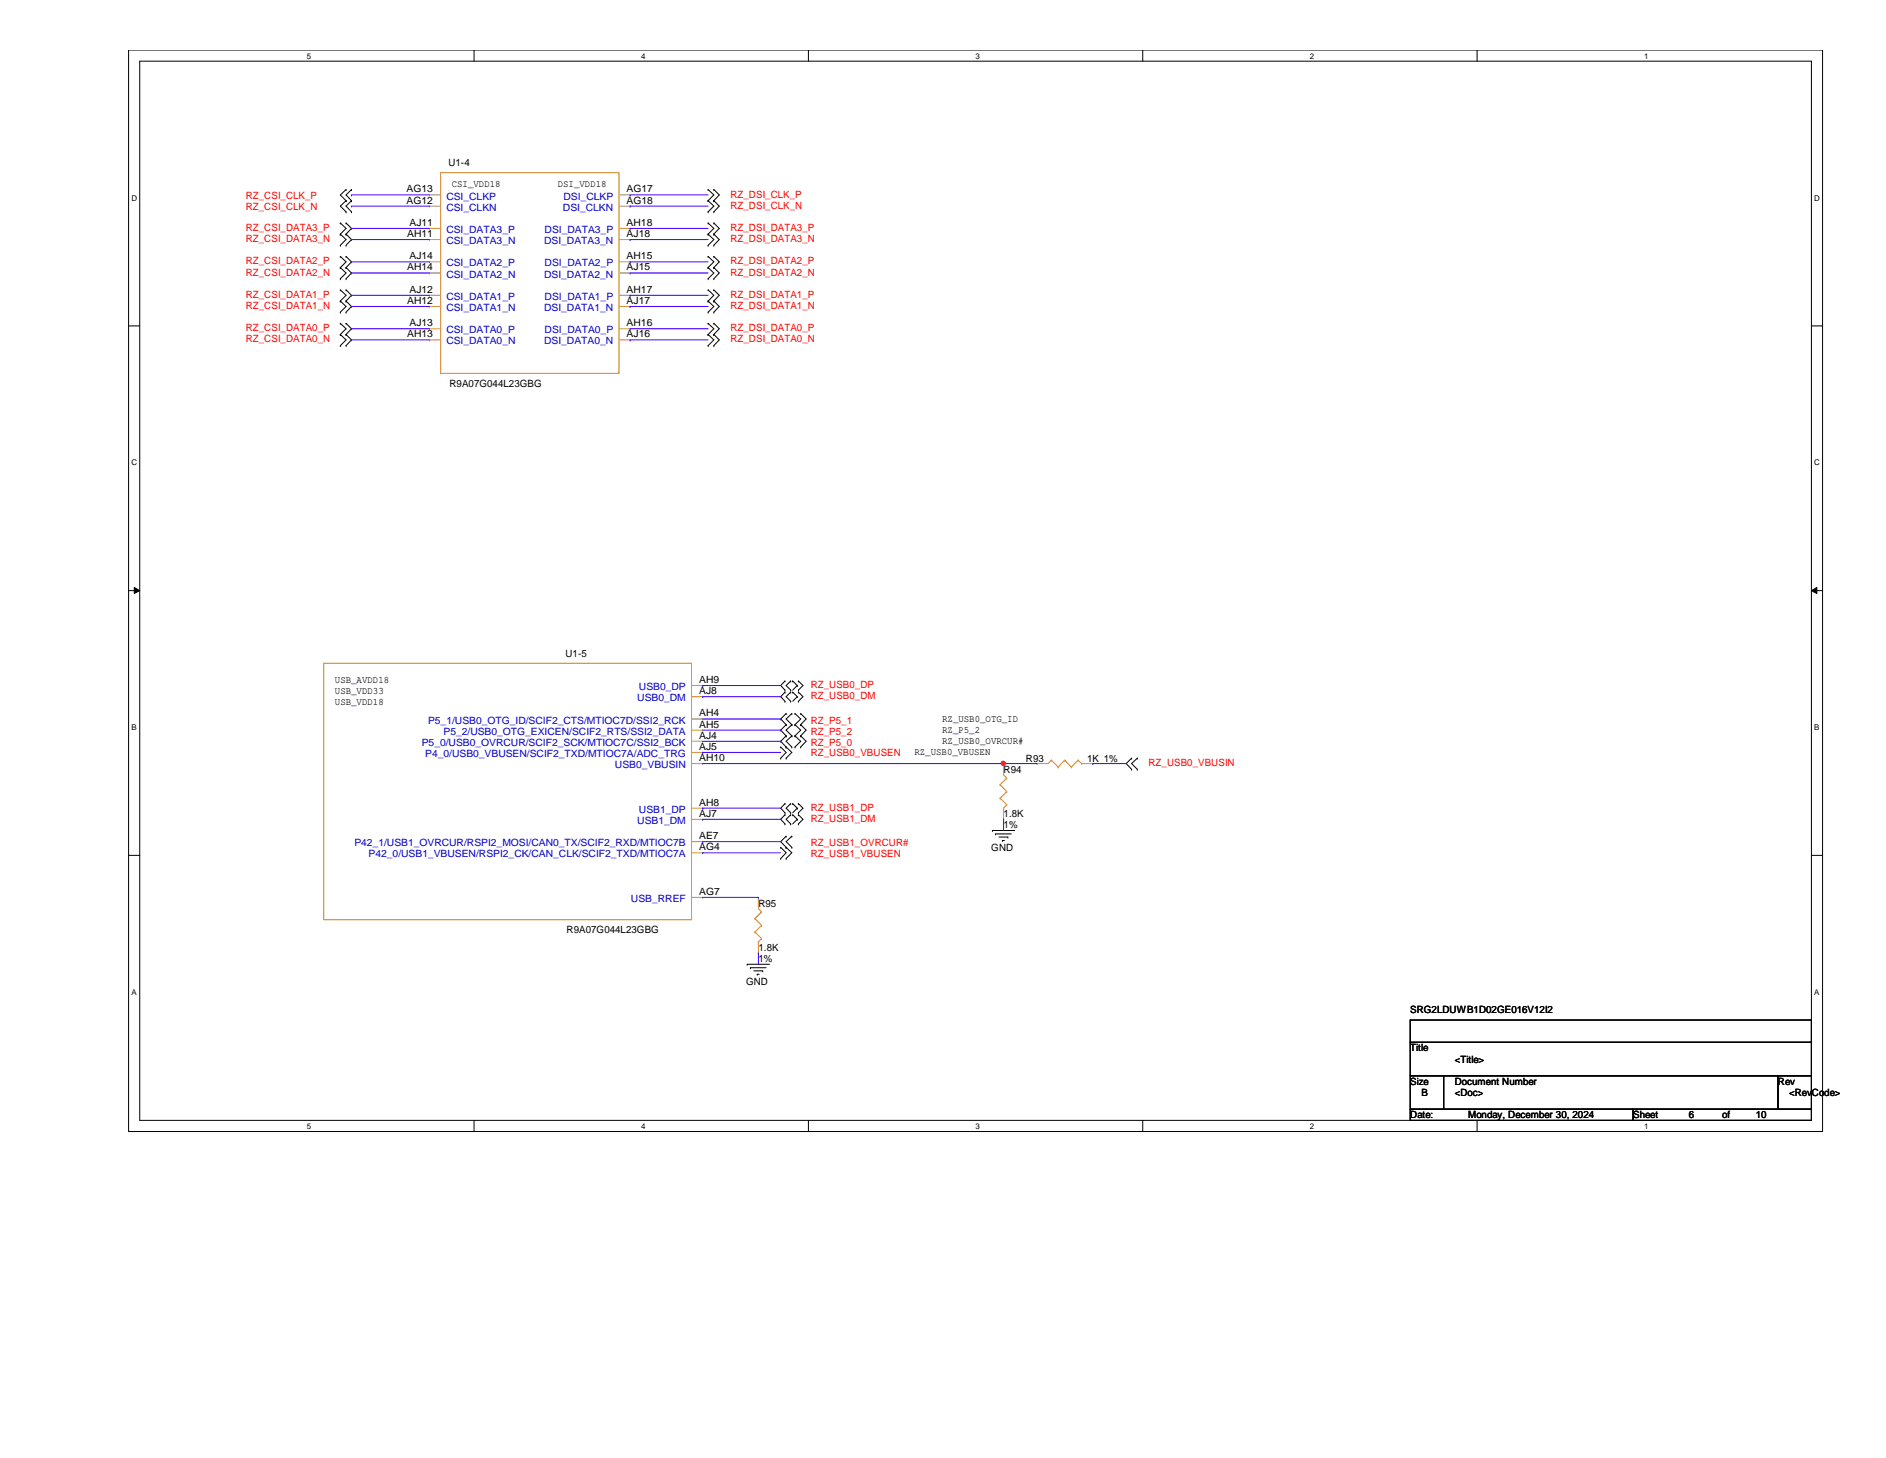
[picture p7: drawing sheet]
<svg xmlns="http://www.w3.org/2000/svg" width="279mm" height="216mm" viewBox="0 0 279 216" stroke-linecap="round" stroke-linejoin="round" font-family="sans-serif">
<path d="M19.1 7.4h250.9v160.2h-250.9zM20.7 9.1h247.7v156.8h-247.7z" fill="none" stroke="#000" stroke-width=".15"/>
<g fill="#fff">
<path d="M45.5 7.6h.6v1.3h-.6z"/>
<path d="M45.5 166.1h.6v1.3h-.6z"/>
</g>
<path d="M70.2 7.4v1.7M70.2 165.9v1.7" fill="none" stroke="#000" stroke-width=".15"/>
<g fill="#fff">
<path d="M95 7.6h.6v1.3h-.6z"/>
<path d="M95 166.1h.6v1.3h-.6z"/>
</g>
<path d="M119.8 7.4v1.7M119.8 165.9v1.7" fill="none" stroke="#000" stroke-width=".15"/>
<g fill="#fff">
<path d="M144.5 7.6h.6v1.3h-.6z"/>
<path d="M144.5 166.1h.6v1.3h-.6z"/>
</g>
<path d="M169.3 7.4v1.7M169.3 165.9v1.7" fill="none" stroke="#000" stroke-width=".15"/>
<g fill="#fff">
<path d="M194.1 7.6h.5v1.3h-.5z"/>
<path d="M194.1 166.1h.5v1.3h-.5z"/>
</g>
<path d="M218.8 7.4v1.7M218.8 165.9v1.7" fill="none" stroke="#000" stroke-width=".15"/>
<g fill="#fff">
<path d="M243.6 7.6h.6v1.3h-.6z"/>
<path d="M243.6 166.1h.6v1.3h-.6z"/>
<path d="M19.5 28.7h.8v1.3h-.8z"/>
<path d="M268.8 28.7h.8v1.3h-.8z"/>
<path d="M19.5 67.9h.8v1.3h-.8z"/>
<path d="M268.8 67.9h.8v1.3h-.8z"/>
</g>
<path d="M19.1 48.3h1.6M268.4 48.3h1.6" fill="none" stroke="#000" stroke-width=".15"/>
<g fill="#fff">
<path d="M19.5 107.1h.7v1.3h-.7z"/>
<path d="M268.8 107.1h.7v1.3h-.7z"/>
</g>
<path d="M19.1 87.5h1.6M19.9 87l.8 .5-.8 .4zM268.4 87.5l.8-.5v.9zM268.4 87.5h1.6" fill="none" stroke="#000" stroke-width=".15"/>
<path d="M19.9 87l.8 .5-.8 .4zM268.4 87.5l.8-.5v.9z" fill="#000"/>
<g fill="#fff">
<path d="M19.5 146.3h.7v1.3h-.7z"/>
<path d="M268.8 146.3h.7v1.3h-.7z"/>
</g>
<g fill="none" stroke="#000" stroke-width=".15">
<path d="M50.4 36.3h.1M50.4 34.7h.1M50.4 33h.1M50.4 39.6h.1M50.4 38h.1M50.4 34.7l.9 .8-.9 .8M50.4 33l.9 .8-.9 .9M50.4 38l.9 .8-.9 .8M50.4 39.6l.9 .8-.9 .9M51.3 28.1h.1M51.3 29.7h.1M51.3 31.4h.1"/>
<path d="M51.3 34.7h.1M51.3 36.3h.1M51.3 33h.1M51.3 38h.1M51.3 39.6h.1M51.3 28.1l-.9 .8 .9 .8M51.3 29.7l-.9 .8 .9 .9M51.3 34.7l.8 .8-.8 .8M51.3 33l.8 .8-.8 .9M51.3 38l.8 .8-.8 .8M51.3 39.6l.8 .8-.8 .9M52.1 28.1h.1"/>
<path d="M52.1 29.7h.1M52.1 31.4h.1M52.1 28.1l-.8 .8 .8 .8M52.1 29.7l-.8 .8 .8 .9M104.9 28.1h.1M104.9 29.7h.1M104.9 31.4h.1M104.9 38h.1M104.9 39.6h.1M104.9 33h.1M104.9 34.7h.1M104.9 36.3h.1"/>
<path d="M104.9 28.1l.8 .8-.8 .8M104.9 29.7l.8 .8-.8 .9M104.9 38l.8 .8-.8 .8M104.9 39.6l.8 .8-.8 .9M104.9 33l.8 .8-.8 .9M104.9 34.7l.8 .8-.8 .8M105.7 28.1h.1M105.7 29.7h.1M105.7 31.4h.1M105.7 38h.1M105.7 39.6h.1M105.7 33h.1"/>
<path d="M105.7 34.7h.1M105.7 36.3h.1M105.7 28.1l.9 .8-.9 .8M105.7 29.7l.9 .8-.9 .9M105.7 38l.9 .8-.9 .8M105.7 39.6l.9 .8-.9 .9M105.7 33l.9 .8-.9 .9M105.7 34.7l.9 .8-.9 .8M50.4 49.5h.1M50.4 47.9h.1M50.4 51.2h.1M50.4 44.6h.1"/>
<path d="M50.4 42.9h.1M50.4 46.2h.1M50.4 41.3h.1M50.4 47.9l.9 .8-.9 .8M50.4 49.5l.9 .8-.9 .9M50.4 42.9l.9 .8-.9 .9M50.4 44.6l.9 .8-.9 .8M51.3 47.9h.1M51.3 49.5h.1M51.3 51.2h.1M51.3 42.9h.1M51.3 44.6h.1"/>
<path d="M51.3 46.2h.1M51.3 41.3h.1M51.3 47.9l.8 .8-.8 .8M51.3 49.5l.8 .8-.8 .9M51.3 42.9l.8 .8-.8 .9M51.3 44.6l.8 .8-.8 .8M104.9 47.9h.1M104.9 49.5h.1M104.9 51.2h.1M104.9 42.9h.1M104.9 44.6h.1M104.9 46.2h.1"/>
<path d="M104.9 41.3h.1M104.9 47.9l.8 .8-.8 .8M104.9 49.5l.8 .8-.8 .9M104.9 42.9l.8 .8-.8 .9M104.9 44.6l.8 .8-.8 .8M105.7 47.9h.1M105.7 49.5h.1M105.7 51.2h.1M105.7 42.9h.1M105.7 44.6h.1M105.7 46.2h.1M105.7 41.3h.1"/>
<path d="M105.7 47.9l.9 .8-.9 .8M105.7 49.5l.9 .8-.9 .9M105.7 42.9l.9 .8-.9 .9M105.7 44.6l.9 .8-.9 .8M115.7 110.6h.1M115.7 112.3h.1M115.7 110.6l.8 .8-.8 .9M116.3 100.8h.1M116.3 102.2h.1M116.3 102.5h.1M116.3 103.8h.1M116.3 119h.1"/>
<path d="M116.3 100.8l-.6 .7 .6 .7M116.3 102.5l-.6 .7 .6 .6M116.3 119l-.6 .7 .6 .7M116.5 110.6h.1M116.5 112.3h.1M116.5 107.3h.1M116.5 105.7h.1M116.5 109h.1M116.5 110.6l.8 .8-.8 .9M116.5 105.7l-.8 .8 .8 .8M116.5 107.3l-.8 .8 .8 .9M116.5 109l-.8 .8 .8 .8"/>
<path d="M117.1 100.8h.1M117.1 102.2h.1M117.1 102.5h.1M117.1 103.8h.1M117.1 119h.1M117.1 100.8l-.6 .7 .6 .7M117.1 102.5l-.6 .7 .6 .6M117.1 119l-.6 .7 .6 .7M117.3 105.7h.1M117.3 107.3h.1M117.3 109h.1M117.3 110.6h.1"/>
<path d="M117.3 105.7l-.8 .8 .8 .8M117.3 107.3l-.8 .8 .8 .9M117.3 109l-.8 .8 .8 .8M117.4 100.8h.1M117.4 102.5h.1M117.4 119h.1M117.4 102.5l.7 .7M117.4 100.8l.7 .7M117.4 119l.7 .7M117.8 105.7h.1M117.8 107.3h.1M117.8 109h.1"/>
<path d="M117.8 110.6h.1M117.8 105.7l.8 .8-.8 .8M117.8 107.3l.8 .8-.8 .9M117.8 109l.8 .8-.8 .8M118.1 101.5h.1M118.1 103.2h.1M118.1 119.7h.1M118.1 101.5l-.7 .7M118.1 103.2l-.7 .6M118.1 119.7l-.7 .7M118.3 102.2h.1M118.3 100.8h.1"/>
<path d="M118.3 103.8h.1M118.3 102.5h.1M118.3 119h.1M118.3 100.8l.7 .7-.7 .7M118.3 102.5l.7 .7-.7 .6M118.3 119l.7 .7-.7 .7M118.6 107.3h.1M118.6 105.7h.1M118.6 109h.1M118.6 110.6h.1M118.6 105.7l.8 .8-.8 .8M118.6 107.3l.8 .8-.8 .9"/>
<path d="M118.6 109l.8 .8-.8 .8M167.6 112.3h.1M167.6 113.9h.1M167.6 112.3l-.8 .8 .8 .8M168.5 113.9h.1M168.5 112.3h.1M168.5 112.3l-.9 .8 .9 .8M19.1 126.7h1.6M115.7 125.5h.1M115.7 127.1h.1M115.7 125.5l.8 .8-.8 .8M116.3 120.4h.1"/>
<path d="M116.3 120.6h.1M116.3 122h.1M116.3 120.6l-.6 .7 .6 .7M116.5 123.8h.1M116.5 125.5h.1M116.5 127.1h.1M116.5 123.8l-.8 .8 .8 .9M116.5 125.5l.8 .8-.8 .8M117.1 120.4h.1M117.1 120.6h.1M117.1 122h.1M117.1 120.6l-.6 .7 .6 .7"/>
<path d="M117.3 125.5h.1M117.3 123.8h.1M117.3 123.8l-.8 .8 .8 .9M117.4 120.6h.1M117.4 120.6l.7 .7M118.1 121.3h.1M118.1 121.3l-.7 .7M118.3 120.4h.1M118.3 122h.1M118.3 120.6h.1M118.3 120.6l.7 .7-.7 .7M147 123h.1"/>
<path d="M147 123h3.3M147.5 123.5h.1M147.5 123.5h2.3M148 124h1.3M148.5 124.5h.1M148.5 124.5h.3M149.3 124h.1M268.4 126.7h1.6M110.7 142.8h.1M110.7 142.8h3.3M111.2 143.3h.1M111.2 143.3h2.3"/>
<path d="M111.7 143.8h1.3M112.2 144.3h.1M112.2 144.3h.3M113 143.8h.1M208.9 151h59.5v3.3h-59.5zM208.9 154.3h59.5v5h-59.5zM208.9 159.3h5v5h-5zM213.9 159.3h49.5v5h-49.5zM263.4 159.3h5v5h-5zM208.9 164.3h33v1.6h-33zM241.9 164.3h26.5v1.6h-26.5z"/>
</g>
<g fill="none" stroke="#cc8006" stroke-width=".15">
<path d="M65.3 25.6h26.4v29.7h-26.4zM48 98.2h54.4v38h-54.4zM148.2 116.2h.1M148.2 118.2h.1M148.2 116.2l.9 1M148.2 118.2l.9 1M148.7 119.7h.1M148.7 114.7l.4 .5M149.1 115.2h.1M149.1 117.2h.1M149.1 119.2h.1M149.1 115.2l-.9 1"/>
<path d="M149.1 117.2l-.9 1M149.1 119.2l-.4 .5M155.7 112.6h.1M155.7 112.6l-.4 .5M155.7 112.6l1.1 1M156.8 113.6h.1M157.7 112.6h.1M157.7 112.6l-.9 1M157.7 112.6l1 1M158.7 113.6h.1M159.7 112.6h.1M159.7 112.6l-1 1"/>
<path d="M159.7 112.6l.5 .5M160.2 113.1h.1M111.8 136h.1M111.8 138h.1M111.8 136l1 1M111.8 138l1 1M112.4 139.5h.1M112.4 134.5l.4 .5M112.8 135h.1M112.8 137h.1M112.8 139h.1M112.8 135l-1 1"/>
<path d="M112.8 137l-1 1M112.8 139l-.4 .5"/>
</g>
<g fill="none" stroke="#a84" stroke-width=".15">
<path d="M63.6 28.9h.1M63.6 30.5h.1M63.6 33.8h.1M63.6 35.5h.1M63.6 38.8h.1M63.6 28.9h1.7M63.6 30.5h1.7M63.6 33.8h1.7M63.6 35.5h1.7M63.6 38.8h1.7M91.7 28.9h1.6M91.7 30.5h1.6"/>
<path d="M91.7 33.8h1.6M91.7 35.5h1.6M91.7 38.8h1.6M93.3 28.9h.1M93.3 30.5h.1M93.3 33.8h.1M93.3 35.5h.1M93.3 38.8h.1M63.6 40.4h.1M63.6 43.7h.1M63.6 45.4h.1M63.6 48.7h.1"/>
<path d="M63.6 50.3h.1M63.6 40.4h1.7M63.6 43.7h1.7M63.6 45.4h1.7M63.6 48.7h1.7M63.6 50.3h1.7M91.7 40.4h1.6M91.7 43.7h1.6M91.7 45.4h1.6M91.7 48.7h1.6M91.7 50.3h1.6M93.3 40.4h.1"/>
<path d="M93.3 43.7h.1M93.3 45.4h.1M93.3 48.7h.1M93.3 50.3h.1M102.4 113.1h1.7M102.4 101.5h1.7M102.4 103.2h1.7M102.4 106.5h1.7M102.4 108.1h1.7M102.4 109.8h1.7M102.4 111.4h1.7M102.4 119.7h1.7"/>
<path d="M104.1 101.5h.1M104.1 103.2h.1M104.1 106.5h.1M104.1 108.1h.1M104.1 109.8h.1M104.1 111.4h.1M104.1 113.1h.1M104.1 119.7h.1M148.7 113.1h.1M148.7 113.1v1.6M148.7 119.7v1.6M153.6 113.1h.1"/>
<path d="M153.6 113.1h1.7M160.2 113.1h1.7M161.9 113.1h.1M102.4 121.3h1.7M102.4 124.6h1.7M102.4 126.3h1.7M102.4 132.9h1.7M104.1 121.3h.1M104.1 124.6h.1M104.1 126.3h.1M104.1 132.9h.1M112.4 132.9h.1"/>
<path d="M112.4 132.9v1.6M112.4 139.5v1.6M148.7 121.3h.1M112.4 141.1h.1"/>
</g>
<g fill="none" stroke="#4200ff" stroke-width=".15">
<path d="M52.1 28.9h.1M52.1 30.5h.1M52.1 33.8h.1M52.1 38.8h.1M52.1 35.5h.1M52.1 28.9h11.5M52.1 30.5h11.5M52.1 33.8h11.5M52.1 38.8h11.5M52.1 35.5h11.5M93.3 28.9h.1M93.3 30.5h.1"/>
<path d="M93.3 33.8h.1M93.3 35.5h.1M93.3 38.8h.1M93.3 28.9h11.6M93.3 30.5h11.6M93.3 33.8h11.6M93.3 38.8h11.6M93.3 35.5h11.6M52.1 43.7h.1M52.1 45.4h.1M52.1 48.7h.1M52.1 50.3h.1"/>
<path d="M52.1 40.4h.1M52.1 43.7h11.5M52.1 45.4h11.5M52.1 48.7h11.5M52.1 50.3h11.5M52.1 40.4h11.5M93.3 40.4h.1M93.3 43.7h.1M93.3 45.4h.1M93.3 48.7h.1M93.3 50.3h.1M93.3 43.7h11.6"/>
<path d="M93.3 45.4h11.6M93.3 48.7h11.6M93.3 50.3h11.6M93.3 40.4h11.6M104.1 101.5h.1M104.1 103.2h.1M104.1 101.5h11.6M104.1 103.2h11.6M104.1 113.1h44.6M148.7 113.1h.1M161.9 113.1h.1M161.9 113.1h4.9"/>
</g>
<circle cx="148.6" cy="113" r=".31" fill="#f00"/>
<circle cx="148.6" cy="113" r=".31" fill="none" stroke="#f00" stroke-width=".15"/>
<g fill="none" stroke="#4200ff" stroke-width=".15">
<path d="M104.1 119.7h.1M104.1 111.4h.1M104.1 119.7h11.6M104.1 111.4h11.6M104.1 106.5h11.6M104.1 108.1h11.6M104.1 109.8h11.6M115.7 106.5h.1M115.7 108.1h.1M115.7 109.8h.1M148.7 113.1h.1M148.7 113.1h4.9"/>
<path d="M104.1 121.3h.1M104.1 126.3h.1M104.1 124.6h.1M104.1 121.3h11.6M104.1 132.9h8.3M104.1 126.3h11.6M104.1 124.6h11.6M112.4 132.9h.1M148.7 121.3h.1M148.7 121.3v1.7M112.4 141.1h.1M112.4 141.1v1.7"/>
</g>
<circle cx="148.6" cy="113" r=".31" fill="#f00"/>
<circle cx="148.6" cy="113" r=".31" fill="none" stroke="#f00" stroke-width=".15"/>
<g font-size="1.5" fill="#f00">
<text x="36.4" y="29.4">RZ_CSI_CLK_P</text>
<text x="108.2" y="29.3">RZ_DSI_CLK_P</text>
<text x="36.4" y="31.1">RZ_CSI_CLK_N</text>
<text x="36.4" y="35.9">RZ_CSI_DATA3_N</text>
<text x="36.4" y="34.2">RZ_CSI_DATA3_P</text>
<text x="108.2" y="30.9">RZ_DSI_CLK_N</text>
<text x="108.2" y="34.2">RZ_DSI_DATA3_P</text>
<text x="108.2" y="35.9">RZ_DSI_DATA3_N</text>
<text x="36.4" y="39.2">RZ_CSI_DATA2_P</text>
<text x="36.4" y="40.8">RZ_CSI_DATA2_N</text>
<text x="108.2" y="39.2">RZ_DSI_DATA2_P</text>
<text x="108.2" y="40.8">RZ_DSI_DATA2_N</text>
<text x="36.4" y="44.1">RZ_CSI_DATA1_P</text>
<text x="36.4" y="45.8">RZ_CSI_DATA1_N</text>
<text x="108.2" y="44.1">RZ_DSI_DATA1_P</text>
<text x="108.2" y="45.8">RZ_DSI_DATA1_N</text>
<text x="36.4" y="49.1">RZ_CSI_DATA0_P</text>
<text x="36.4" y="50.7">RZ_CSI_DATA0_N</text>
<text x="108.2" y="49.1">RZ_DSI_DATA0_P</text>
<text x="108.2" y="50.7">RZ_DSI_DATA0_N</text>
<text x="120.1" y="101.9">RZ_USB0_DP</text>
<text x="120.1" y="103.5">RZ_USB0_DM</text>
<text x="120.1" y="107.1">RZ_P5_1</text>
<text x="120.1" y="112">RZ_USB0_VBUSEN</text>
<text x="120.1" y="108.8">RZ_P5_2</text>
<text x="120.1" y="110.4">RZ_P5_0</text>
<text x="170.1" y="113.5">RZ_USB0_VBUSIN</text>
<text x="120.1" y="125.3">RZ_USB1_OVRCUR#</text>
<text x="120.1" y="120.1">RZ_USB1_DP</text>
<text x="120.1" y="121.7">RZ_USB1_DM</text>
<text x="120.1" y="126.8">RZ_USB1_VBUSEN</text>
</g>
<g font-size="1.5">
<text x="60.2" y="28.5">AG13</text>
<text x="66.4" y="24.6">U1-4</text>
<text x="66.9" y="27.6">CSI_VDD18</text>
<text x="82.6" y="27.6">DSI_VDD18</text>
<text x="92.8" y="28.5">AG17</text>
<text x="60.2" y="30.1">AG12</text>
<text x="60.3" y="35.1">AH11</text>
<text x="60.7" y="33.4">AJ11</text>
<text x="92.8" y="30.1">AG18</text>
<text x="92.8" y="33.4">AH18</text>
<text x="92.8" y="35.1">AJ18</text>
<text x="60.3" y="40">AH14</text>
<text x="60.7" y="38.4">AJ14</text>
<text x="92.8" y="38.4">AH15</text>
<text x="92.8" y="40">AJ15</text>
<text x="60.3" y="45">AH12</text>
<text x="60.7" y="43.3">AJ12</text>
<text x="92.8" y="43.3">AH17</text>
<text x="92.8" y="45">AJ17</text>
<text x="60.3" y="50">AH13</text>
<text x="60.7" y="48.3">AJ13</text>
<text x="92.8" y="48.3">AH16</text>
<text x="92.8" y="50">AJ16</text>
<text x="66.6" y="57.3">R9A07G044L23GBG</text>
<text x="49.6" y="101.1">USB_AVDD18</text>
<text x="83.8" y="97.2">U1-5</text>
<text x="103.6" y="101.1">AH9</text>
<text x="49.6" y="102.7">USB_VDD33</text>
<text x="49.6" y="104.4">USB_VDD18</text>
<text x="103.6" y="102.8">AJ8</text>
<text x="103.6" y="106.1">AH4</text>
<text x="103.6" y="107.7">AH5</text>
<text x="139.6" y="106.9">RZ_USB0_OTG_ID</text>
<text x="103.6" y="109.4">AJ4</text>
<text x="103.6" y="111">AJ5</text>
<text x="103.6" y="112.7">AH10</text>
<text x="135.5" y="111.8">RZ_USB0_VBUSEN</text>
<text x="139.6" y="110.2">RZ_USB0_OVRCUR#</text>
<text x="139.6" y="108.5">RZ_P5_2</text>
<text x="152" y="112.8">R93</text>
<text x="161" y="112.8">1K 1%</text>
<text x="103.6" y="119.3">AH8</text>
<text x="148.7" y="114.4">R94</text>
<text x="103.6" y="120.9">AJ7</text>
<text x="103.6" y="124.2">AE7</text>
<text x="103.6" y="125.9">AG4</text>
<text x="146.9" y="126">GND</text>
<text x="148.7" y="121">1.8K</text>
<text x="148.7" y="122.7">1%</text>
<text x="103.6" y="132.5">AG7</text>
<text x="112.4" y="134.2">R95</text>
<text x="83.9" y="138.2">R9A07G044L23GBG</text>
<text x="112.4" y="140.8">1.8K</text>
<text x="112.4" y="142.5">1%</text>
<text x="110.5" y="145.8">GND</text>
<text x="208.9" y="149.9">SRG2LDUWB1D02GE016V12I2</text>
<text x="208.9" y="155.7">Title</text>
<text x="208.9" y="160.7">Size</text>
<text x="215.5" y="160.7">Document Number</text>
<text x="215.5" y="157.4">&lt;Title&gt;</text>
<text x="263.4" y="160.7">Rev</text>
<text x="208.9" y="165.6">Date:</text>
<text x="210.6" y="162.3">B</text>
<text x="215.5" y="162.3">&lt;Doc&gt;</text>
<text x="217.5" y="165.6">Monday, December 30, 2024</text>
<text x="241.9" y="165.6">Sheet</text>
<text x="250.2" y="165.6">6</text>
<text x="255.1" y="165.6">of</text>
<text x="260.1" y="165.6">10</text>
<text x="265" y="162.3">&lt;RevCode&gt;</text>
</g>
<g font-size="1.5" fill="#00c">
<text x="66.1" y="29.5">CSI_CLKP</text>
<text x="83.5" y="29.5">DSI_CLKP</text>
<text x="66.1" y="31.2">CSI_CLKN</text>
<text x="66.1" y="34.5">CSI_DATA3_P</text>
<text x="80.7" y="34.5">DSI_DATA3_P</text>
<text x="83.4" y="31.2">DSI_CLKN</text>
<text x="66.1" y="36.2">CSI_DATA3_N</text>
<text x="66.1" y="39.5">CSI_DATA2_P</text>
<text x="66.1" y="41.1">CSI_DATA2_N</text>
<text x="80.6" y="36.2">DSI_DATA3_N</text>
<text x="80.6" y="41.1">DSI_DATA2_N</text>
<text x="80.7" y="39.5">DSI_DATA2_P</text>
<text x="66.1" y="44.4">CSI_DATA1_P</text>
<text x="66.1" y="46.1">CSI_DATA1_N</text>
<text x="80.6" y="46.1">DSI_DATA1_N</text>
<text x="80.7" y="44.4">DSI_DATA1_P</text>
<text x="66.1" y="49.4">CSI_DATA0_P</text>
<text x="66.1" y="51">CSI_DATA0_N</text>
<text x="80.6" y="51">DSI_DATA0_N</text>
<text x="80.7" y="49.4">DSI_DATA0_P</text>
<text x="63.4" y="107.1">P5_1/USB0_OTG_ID/SCIF2_CTS/MTIOC7D/SSI2_RCK</text>
<text x="94.4" y="103.8">USB0_DM</text>
<text x="94.7" y="102.2">USB0_DP</text>
<text x="62.5" y="110.4">P5_0/USB0_OVRCUR/SCIF2_SCK/MTIOC7C/SSI2_BCK</text>
<text x="63" y="112.1">P4_0/USB0_VBUSEN/SCIF2_TXD/MTIOC7A/ADC_TRG</text>
<text x="65.7" y="108.8">P5_2/USB0_OTG_EXICEN/SCIF2_RTS/SSI2_DATA</text>
<text x="91.1" y="113.7">USB0_VBUSIN</text>
<text x="52.5" y="125.3">P42_1/USB1_OVRCUR/RSPI2_MOSI/CAN0_TX/SCIF2_RXD/MTIOC7B</text>
<text x="94.4" y="122">USB1_DM</text>
<text x="94.7" y="120.4">USB1_DP</text>
<text x="54.6" y="127">P42_0/USB1_VBUSEN/RSPI2_CK/CAN_CLK/SCIF2_TXD/MTIOC7A</text>
<text x="93.5" y="133.6">USB_RREF</text>
</g>
<g font-size="1.2">
<text x="45.5" y="8.7">5</text>
<text x="95" y="8.7">4</text>
<text x="144.5" y="8.7">3</text>
<text x="194.1" y="8.7">2</text>
<text x="243.6" y="8.7">1</text>
<text x="19.5" y="29.7">D</text>
<text x="268.8" y="29.7">D</text>
<text x="19.5" y="68.9">C</text>
<text x="268.8" y="68.9">C</text>
<text x="19.5" y="108.1">B</text>
<text x="268.8" y="108.1">B</text>
<text x="19.5" y="147.3">A</text>
<text x="268.8" y="147.3">A</text>
<text x="45.5" y="167.2">5</text>
<text x="95" y="167.2">4</text>
<text x="144.5" y="167.2">3</text>
<text x="194.1" y="167.2">2</text>
<text x="243.6" y="167.2">1</text>
</g>
</svg>
